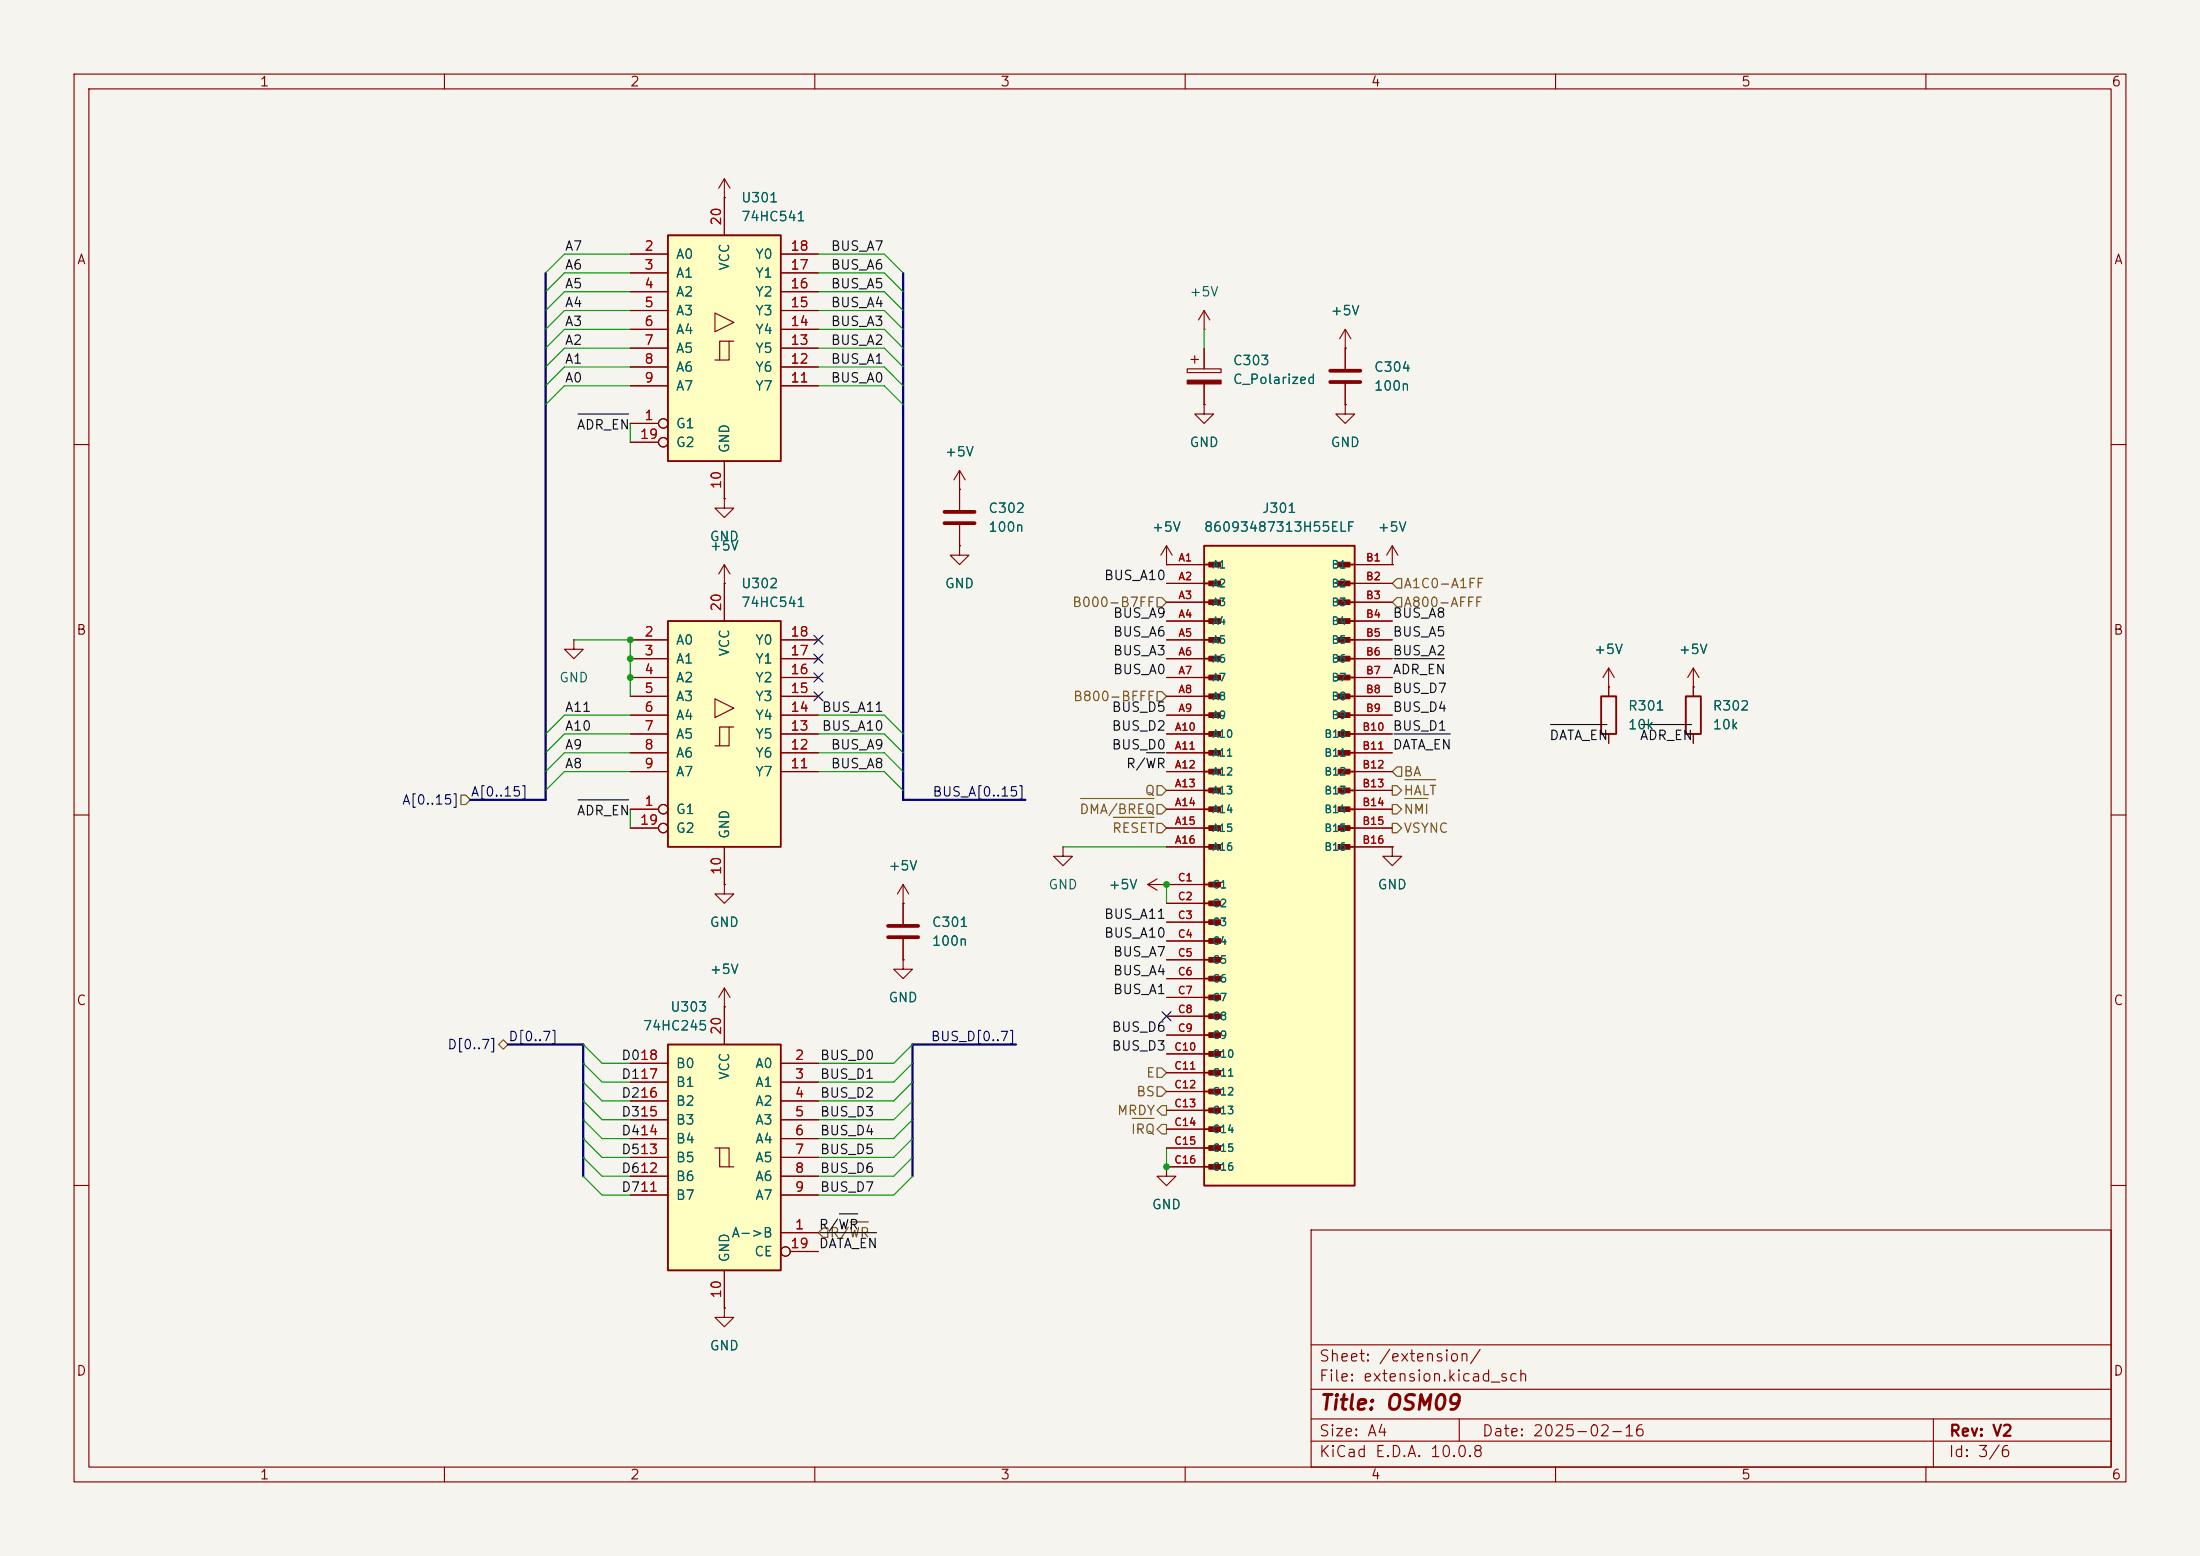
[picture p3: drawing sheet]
<svg xmlns="http://www.w3.org/2000/svg" width="297mm" height="210mm" viewBox="0 0 297 210" stroke-linecap="round" stroke-linejoin="round" font-family="sans-serif">
<path d="M0 0h297v210h-297z" fill="#f5f4ef" stroke="#f5f4ef" stroke-width=".14"/>
<g fill="none" stroke="#840000" stroke-width=".15">
<path d="M10 10h277v190h-277zM12 12h273v186h-273zM60 10v2M110 10v2M160 10v2M210 10v2M260 10v2M97.8 26.7h.1M97.8 24.1l-.8 1.3M97.8 24.1l.8 1.3M97.8 24.1v2.6M10 60h2"/>
<path d="M285 60h2M77.5 86.4v1.2h1.2l-1.2 1.3-1.3-1.3h1.3M77.5 86.4h.1M10 110h2M285 110h2M10 160h2M177 166h108v32h-108zM285 160h2M60 198v2M110 198v2M160 198v2M177 194.5h108"/>
<path d="M177 191.5h108M177 187.5h108M177 181.5h108M197 191.5v3M210 198v2M260 198v2M261 191.5v6.5"/>
</g>
<path d="M90.2 31.8h15.2v30.4h-15.2z" fill="#ffffc2"/>
<g fill="none" stroke="#840000" stroke-width=".15">
<path d="M85.1 34.3h5.1M85.1 36.8h5.1M85.1 39.4h5.1M97.8 26.7v5.1M105.4 34.3h5.1M105.4 36.8h5.1M105.4 39.4h5.1M85.1 57.2h3.8M85.1 41.9h5.1M85.1 44.5h5.1M85.1 47h5.1M85.1 49.5h5.1"/>
<path d="M85.1 52.1h5.1M85.1 59.7h3.8M96.5 42.2l2.6 1.3-2.6 1.3zM98.4 46.1h-1.2v2.5M99.1 46.1h-.7v2.5h-1.9M105.4 41.9h5.1M105.4 44.5h5.1M105.4 47h5.1M105.4 49.5h5.1M105.4 52.1h5.1M97.8 62.2v5.1M97.8 119.4v1.3h1.3l-1.3 1.2-1.3-1.2h1.3"/>
<path d="M97.8 119.4h.1M143.5 114.3v1.3h1.3l-1.3 1.2-1.3-1.2h1.3M143.5 114.3h.1M154.9 119.4l1.3 .7M154.9 119.4h2.6M156.2 118.6l-1.3 .8M157.5 119.4h.1M188 114.3v1.3h1.2l-1.2 1.2-1.3-1.2h1.3M188 114.3h.1M97.8 135.9h.1M97.8 133.4v2.5M97.8 133.4l.8 1.2"/>
<path d="M97.8 133.4l-.8 1.2M121.9 121.9v2.8M121.9 126.7v2.8"/>
<circle cx="89.5" cy="59.7" r=".63"/>
<circle cx="89.5" cy="57.1" r=".63"/>
</g>
<path d="M90.2 31.8h15.2v30.4h-15.2z" fill="none" stroke="#840000" stroke-width=".25"/>
<path d="M119.9 125h4.1M119.9 126.5h4.1" fill="none" stroke="#840000" stroke-width=".51"/>
<path d="M90.2 83.8h15.2v30.5h-15.2z" fill="#ffffc2"/>
<g fill="none" stroke="#840000" stroke-width=".15">
<path d="M97.8 78.7v5.1M188 76.2h.1M188 73.7l-.8 1.2M188 73.7l.7 1.2M188 73.7v2.5M85.1 86.4h5.1M85.1 88.9h5.1M85.1 91.4h5.1M85.1 94h5.1M85.1 96.5h5.1M85.1 99.1h5.1M96.5 94.3l2.6 1.3-2.6 1.3z"/>
<path d="M98.4 98.1h-1.2v2.6M99.1 98.1h-.7v2.6h-1.9M105.4 86.4h5.1M105.4 88.9h5.1M105.4 91.4h5.1M105.4 94h5.1M105.4 96.5h5.1M105.4 99.1h5.1M85.1 109.2h3.8M85.1 101.6h5.1M85.1 104.1h5.1M85.1 111.8h3.8"/>
<path d="M97.8 114.3v5.1M105.4 101.6h5.1M105.4 104.1h5.1"/>
<circle cx="89.5" cy="111.8" r=".63"/>
<circle cx="89.5" cy="109.2" r=".63"/>
</g>
<path d="M90.2 83.8h15.2v30.5h-15.2z" fill="none" stroke="#840000" stroke-width=".25"/>
<path d="M162.6 73.7h20.3v86.3h-20.3z" fill="#ffffc2"/>
<g fill="none" stroke="#840000" stroke-width=".25">
<path d="M162.6 73.7h20.3v86.3h-20.3zM162.6 76.2h1.9M162.6 78.7h1.9M181 76.2h1.9M181 78.7h1.9M162.6 81.3h1.9M162.6 83.8h1.9M162.6 86.4h1.9M162.6 88.9h1.9M162.6 91.4h1.9M162.6 94h1.9M162.6 96.5h1.9"/>
<path d="M162.6 99.1h1.9M181 81.3h1.9M181 83.8h1.9M181 86.4h1.9M181 88.9h1.9M181 91.4h1.9M181 94h1.9M181 96.5h1.9M181 99.1h1.9M216.2 94h2v5.1h-2zM227.6 94h2v5.1h-2zM162.6 101.6h1.9"/>
<path d="M162.6 104.1h1.9M162.6 106.7h1.9M162.6 109.2h1.9M162.6 111.8h1.9M162.6 114.3h1.9M162.6 119.4h1.9M181 101.6h1.9M181 104.1h1.9M181 106.7h1.9M181 109.2h1.9M181 111.8h1.9M181 114.3h1.9"/>
<path d="M162.6 121.9h1.9M162.6 124.5h1.9M162.6 127h1.9M162.6 129.5h1.9M162.6 132.1h1.9M162.6 134.6h1.9M162.6 137.2h1.9M162.6 139.7h1.9M162.6 142.2h1.9M162.6 144.8h1.9M162.6 147.3h1.9M162.6 149.9h1.9"/>
<path d="M162.6 152.4h1.9M162.6 154.9h1.9M162.6 157.5h1.9"/>
</g>
<g fill="#840000" stroke="#840000" stroke-width=".14">
<path d="M163.2 75.9h1.6v.6h-1.6z"/>
<path d="M163.2 78.4h1.6v.7h-1.6z"/>
<path d="M163.2 81h1.6v.6h-1.6z"/>
<path d="M163.2 83.5h1.6v.6h-1.6z"/>
<path d="M163.2 86h1.6v.7h-1.6z"/>
<path d="M163.2 88.6h1.6v.6h-1.6z"/>
<path d="M163.2 91.1h1.6v.7h-1.6z"/>
<path d="M163.2 93.7h1.6v.6h-1.6z"/>
<path d="M163.2 96.2h1.6v.6h-1.6z"/>
<path d="M163.2 98.7h1.6v.7h-1.6z"/>
<path d="M163.2 101.3h1.6v.6h-1.6z"/>
<path d="M163.2 103.8h1.6v.7h-1.6z"/>
<path d="M163.2 106.4h1.6v.6h-1.6z"/>
<path d="M163.2 108.9h1.6v.6h-1.6z"/>
<path d="M163.2 111.4h1.6v.7h-1.6z"/>
<path d="M163.2 114h1.6v.6h-1.6z"/>
<path d="M163.2 119.1h1.6v.6h-1.6z"/>
<path d="M163.2 121.6h1.6v.6h-1.6z"/>
<path d="M163.2 124.1h1.6v.7h-1.6z"/>
<path d="M163.2 126.7h1.6v.6h-1.6z"/>
<path d="M163.2 129.2h1.6v.7h-1.6z"/>
<path d="M163.2 131.8h1.6v.6h-1.6z"/>
<path d="M163.2 134.3h1.6v.6h-1.6z"/>
<path d="M163.2 136.8h1.6v.7h-1.6z"/>
<path d="M163.2 139.4h1.6v.6h-1.6z"/>
<path d="M163.2 141.9h1.6v.7h-1.6z"/>
<path d="M163.2 144.5h1.6v.6h-1.6z"/>
<path d="M163.2 147h1.6v.6h-1.6z"/>
<path d="M163.2 149.5h1.6v.7h-1.6z"/>
<path d="M163.2 152.1h1.6v.6h-1.6z"/>
<path d="M163.2 154.6h1.6v.7h-1.6z"/>
<path d="M163.2 157.2h1.6v.6h-1.6z"/>
<path d="M180.7 75.9h1.5v.6h-1.5z"/>
<path d="M180.7 78.4h1.5v.7h-1.5z"/>
<path d="M180.7 81h1.5v.6h-1.5z"/>
<path d="M180.7 83.5h1.5v.6h-1.5z"/>
<path d="M180.7 86h1.5v.7h-1.5z"/>
<path d="M180.7 88.6h1.5v.6h-1.5z"/>
<path d="M180.7 91.1h1.5v.7h-1.5z"/>
<path d="M180.7 93.7h1.5v.6h-1.5z"/>
<path d="M180.7 96.2h1.5v.6h-1.5z"/>
<path d="M180.7 98.7h1.5v.7h-1.5z"/>
<path d="M180.7 101.3h1.5v.6h-1.5z"/>
<path d="M180.7 103.8h1.5v.7h-1.5z"/>
<path d="M180.7 106.4h1.5v.6h-1.5z"/>
<path d="M180.7 108.9h1.5v.6h-1.5z"/>
<path d="M180.7 111.4h1.5v.7h-1.5z"/>
<path d="M180.7 114h1.5v.6h-1.5z"/>
</g>
<g fill="none" stroke="#840000" stroke-width=".15">
<path d="M160.3 49.8h4.5v.5h-4.5zM160.8 48.5h1M161.3 48v1M162.6 44.5h.1M162.6 54.6v1.3h1.2l-1.2 1.3-1.3-1.3h1.3M162.6 54.6h.1M162.6 41.9l-.8 1.3M162.6 41.9l.7 1.3M162.6 41.9v2.6M162.6 47v2.8M162.6 51.8v2.8M181.6 54.6v1.3h1.3l-1.3 1.3-1.3-1.3h1.3"/>
<path d="M181.6 54.6h.1M181.6 47h.1M181.6 44.5v5.3M181.6 51.8v2.8M181.6 44.5l-.8 1.2M181.6 44.5l.8 1.2M97.8 78.7h.1M97.8 67.3v1.3h1.3l-1.3 1.3-1.3-1.3h1.3M97.8 67.3h.1M97.8 76.2l-.8 1.3M97.8 76.2l.8 1.3M97.8 76.2v2.5"/>
<path d="M129.5 66h.1M129.5 73.7v1.2h1.3l-1.3 1.3-1.2-1.3h1.2M129.5 73.7h.1M129.5 63.5v5.3M129.5 70.9v2.8M129.5 63.5l-.7 1.3M129.5 63.5l.8 1.3M157.5 76.2h.1M157.5 76.2h5.1M157.5 78.7h5.1M157.5 73.7l-.8 1.2M157.5 73.7l.7 1.2"/>
<path d="M157.5 73.7v2.5M182.9 76.2h5.1M182.9 78.7h5.1M157.5 81.3h5.1M157.5 83.8h5.1M157.5 86.4h5.1M157.5 88.9h5.1M157.5 91.4h5.1M157.5 94h5.1M157.5 96.5h5.1M157.5 99.1h5.1M182.9 81.3h5.1"/>
<path d="M182.9 83.8h5.1M182.9 86.4h5.1M182.9 88.9h5.1M182.9 91.4h5.1M182.9 94h5.1M182.9 96.5h5.1M182.9 99.1h5.1M217.2 92.7h.1M217.2 90.2v3.8M217.2 99.1v1.2M217.2 90.2l-.8 1.2M217.2 90.2l.7 1.2"/>
<path d="M228.6 92.7h.1M228.6 90.2l-.8 1.2M228.6 90.2l.8 1.2M228.6 90.2v3.8M228.6 99.1v1.2M121.9 119.4l-.7 1.3M121.9 119.4l.8 1.3M121.9 119.4v2.5M157.5 101.6h5.1M157.5 104.1h5.1M157.5 106.7h5.1M157.5 109.2h5.1"/>
<path d="M157.5 111.8h5.1M157.5 114.3h5.1M157.5 119.4h5.1M182.9 101.6h5.1M182.9 104.1h5.1M182.9 106.7h5.1M182.9 109.2h5.1M182.9 111.8h5.1M182.9 114.3h5.1M121.9 121.9h.1M121.9 129.5v1.3h1.3l-1.3 1.3-1.3-1.3h1.3M121.9 129.5h.1"/>
<path d="M157.5 121.9h5.1M157.5 124.5h5.1M157.5 127h5.1M157.5 129.5h5.1M157.5 132.1h5.1M157.5 134.6h5.1M157.5 137.2h5.1M157.5 139.7h5.1M157.5 142.2h5.1M157.5 144.8h5.1M157.5 147.3h5.1M157.5 149.9h5.1"/>
<path d="M157.5 152.4h5.1M157.5 154.9h5.1M157.5 157.5h5.1"/>
</g>
<path d="M179.6 50h4M179.6 51.6h4M127.5 69.1h4.1M127.5 70.6h4.1" fill="none" stroke="#840000" stroke-width=".51"/>
<path d="M160.3 51.3h4.5v.5h-4.5z" fill="#840000" stroke="#840000" stroke-width=".15"/>
<path d="M90.2 141h15.2v30.5h-15.2z" fill="#ffffc2"/>
<g fill="none" stroke="#840000" stroke-width=".15">
<path d="M85.1 34.3h5.1M85.1 36.8h5.1M85.1 39.4h5.1M97.8 26.7h.1M97.8 26.7v5.1M105.4 34.3h5.1M105.4 36.8h5.1M105.4 39.4h5.1M85.1 57.2h3.8M85.1 41.9h5.1M85.1 44.5h5.1M85.1 47h5.1"/>
<path d="M85.1 49.5h5.1M85.1 52.1h5.1M85.1 59.7h3.8M105.4 41.9h5.1M105.4 44.5h5.1M105.4 47h5.1M105.4 49.5h5.1M105.4 52.1h5.1M162.6 54.6h.1M162.6 47v2.8M162.6 51.8v2.8M181.6 47h.1"/>
<path d="M181.6 54.6h.1M181.6 47v2.8M181.6 51.8v2.8M97.8 78.7h.1M97.8 67.3h.1M97.8 62.2v5.1M97.8 78.7v5.1M129.5 66h.1M129.5 73.7h.1M129.5 66v2.8M129.5 70.9v2.8M157.5 76.2h.1"/>
<path d="M157.5 76.2h5.1M157.5 78.7h5.1M182.9 76.2h5.1M182.9 78.7h5.1M188 76.2h.1M85.1 86.4h5.1M85.1 88.9h5.1M85.1 91.4h5.1M85.1 94h5.1M85.1 96.5h5.1M85.1 99.1h5.1M105.4 86.4h5.1"/>
<path d="M105.4 88.9h5.1M105.4 91.4h5.1M105.4 94h5.1M105.4 96.5h5.1M105.4 99.1h5.1M157.5 86.4h5.1M157.5 88.9h5.1M157.5 91.4h5.1M157.5 94h5.1M157.5 96.5h5.1M157.5 99.1h5.1M157.5 81.3h5.1"/>
<path d="M157.5 83.8h5.1M182.9 86.4h5.1M182.9 88.9h5.1M182.9 91.4h5.1M182.9 94h5.1M182.9 96.5h5.1M182.9 99.1h5.1M182.9 81.3h5.1M182.9 83.8h5.1M217.2 92.7h.1M217.2 92.7v1.3M217.2 99.1v1.2"/>
<path d="M228.6 92.7h.1M228.6 92.7v1.3M228.6 99.1v1.2M85.1 109.2h3.8M85.1 101.6h5.1M85.1 104.1h5.1M85.1 111.8h3.8M97.8 119.4h.1M97.8 114.3v5.1M105.4 101.6h5.1M105.4 104.1h5.1M157.5 119.4h.1"/>
<path d="M157.5 109.2h5.1M157.5 101.6h5.1M157.5 104.1h5.1M157.5 111.8h5.1M157.5 106.7h5.1M157.5 114.3h5.1M157.5 119.4h5.1M182.9 109.2h5.1M182.9 101.6h5.1M182.9 104.1h5.1M182.9 111.8h5.1M182.9 106.7h5.1"/>
<path d="M182.9 114.3h5.1M188 114.3h.1M97.8 135.9h.1M97.8 135.9v5.1M121.9 121.9h.1M121.9 129.5h.1M121.9 121.9v2.8M121.9 126.7v2.8M157.5 121.9h5.1M157.5 124.5h5.1M157.5 127h5.1M157.5 129.5h5.1"/>
<path d="M157.5 132.1h5.1M157.5 134.6h5.1M157.5 137.2h5.1M157.5 139.7h5.1M85.1 143.5h5.1M85.1 146.1h5.1M85.1 148.6h5.1M85.1 151.1h5.1M85.1 153.7h5.1M85.1 156.2h5.1M85.1 158.8h5.1M96.5 154.9h.7v2.6h1.9"/>
<path d="M97.2 154.9h1.2v2.6M105.4 143.5h5.1M105.4 146.1h5.1M105.4 148.6h5.1M105.4 151.1h5.1M105.4 153.7h5.1M105.4 156.2h5.1M105.4 158.8h5.1M157.5 157.5v1.3h1.2l-1.2 1.2-1.3-1.2h1.3M157.5 157.5h.1M157.5 142.2h5.1M157.5 144.8h5.1"/>
<path d="M157.5 147.3h5.1M157.5 149.9h5.1M157.5 152.4h5.1M157.5 154.9h5.1M157.5 157.5h5.1M85.1 161.3h5.1M97.8 176.5v1.3h-1.3l1.3 1.3 1.3-1.3h-1.3M97.8 176.5h.1M97.8 171.5v5M105.4 166.4h5.1M105.4 161.3h5.1M106.7 168.9h3.8"/>
<circle cx="89.5" cy="59.7" r=".63"/>
<circle cx="89.5" cy="57.1" r=".63"/>
<circle cx="89.5" cy="111.8" r=".63"/>
<circle cx="89.5" cy="109.2" r=".63"/>
<circle cx="106" cy="168.9" r=".63"/>
</g>
<path d="M90.2 141h15.2v30.5h-15.2z" fill="none" stroke="#840000" stroke-width=".25"/>
<g fill="none" stroke="#725600" stroke-width=".15">
<path d="M188.6 78.1h.6v1.3h-.6l-.6-.7zM156.2 80.6h.6l.7 .7-.7 .6h-.6zM156.2 93.3h.6l.7 .7-.7 .6h-.6zM188.6 80.6h.6v1.3h-.6l-.6-.6zM62.2 107.3h.7l.6 .7-.6 .6h-.7zM145.9 107.8h9.9M150.3 110.3h5.5M156.2 106h.6l.7 .7-.7 .6h-.6zM156.2 108.6h.6l.7 .6-.7 .7h-.6zM156.2 111.1h.6l.7 .7-.7 .6h-.6zM188 106h.6l.6 .7-.6 .6h-.6zM188 111.1h.6l.6 .7-.6 .6h-.6z"/>
<path d="M188 108.6h.6l.6 .6-.6 .7h-.6zM188.6 103.5h.6v1.3h-.6l-.6-.7zM189.6 105.2h4.2M189.6 107.8h3.2M67.3 141l.6-.7 .7 .7-.7 .6zM152.8 151h3M156.2 144.1h.6l.7 .7-.7 .6h-.6zM156.2 146.7h.6l.7 .6-.7 .7h-.6zM156.8 149.2h.7v1.3h-.7l-.6-.6zM156.8 151.8h.7v1.2h-.7l-.6-.6zM110.5 166.4l.6-.7h.7v1.3h-.7zM114.8 164.9h2.4"/>
</g>
<path d="M78 55.9h6.9M188.2 99.1h7.6M188.2 88.9h6.8M209.3 97.8h7.6M221.6 97.8h6.8M78 107.9h6.9M154.8 101.6h2.5M110.7 166.4h7.6M113.3 163.8h2.5" fill="none" stroke="#0f0f0f" stroke-width=".15"/>
<path d="M73.7 36.8v71.2h-10.2M121.9 36.8v71.2h16.5M68.6 141h10.1v17.8M137.2 141h-14v17.8" fill="none" stroke="#000084" stroke-width=".3"/>
<g fill="none" stroke="#009600" stroke-width=".15">
<path d="M85.1 39.4h-8.9l-2.5 2.5M85.1 36.8h-8.9l-2.5 2.6M85.1 34.3h-8.9l-2.5 2.5M110.5 39.4h8.9l2.5 2.5M110.5 36.8h8.9l2.5 2.6M110.5 34.3h8.9l2.5 2.5M85.1 41.9h-8.9l-2.5 2.6M85.1 52.1h-8.9l-2.5 2.5M85.1 57.2v2.5M85.1 47h-8.9l-2.5 2.5M85.1 49.5h-8.9l-2.5 2.6M85.1 44.5h-8.9l-2.5 2.5"/>
<path d="M110.5 41.9h8.9l2.5 2.6M110.5 52.1h8.9l2.5 2.5M110.5 47h8.9l2.5 2.5M110.5 49.5h8.9l2.5 2.6M110.5 44.5h8.9l2.5 2.5M162.6 44.5v2.5M77.5 86.4h7.6v7.6M85.1 99.1h-8.9l-2.5 2.5M85.1 96.5h-8.9l-2.5 2.6M110.5 99.1h8.9l2.5 2.5M110.5 96.5h8.9l2.5 2.6M85.1 109.2v2.6"/>
<path d="M85.1 104.1h-8.9l-2.5 2.6M85.1 101.6h-8.9l-2.5 2.5M110.5 104.1h8.9l2.5 2.6M110.5 101.6h8.9l2.5 2.5M143.5 114.3h14M157.5 119.4v2.5M78.7 158.8l2.6 2.5h3.8M78.7 156.2l2.6 2.6h3.8M78.7 141l2.6 2.5h3.8M78.7 153.7l2.6 2.5h3.8M78.7 151.1l2.6 2.6h3.8M78.7 146.1l2.6 2.5h3.8"/>
<path d="M78.7 148.6l2.6 2.5h3.8M78.7 143.5l2.6 2.6h3.8M123.2 158.8l-2.6 2.5h-10.1M123.2 156.2l-2.6 2.6h-10.1M123.2 141l-2.6 2.5h-10.1M123.2 153.7l-2.6 2.5h-10.1M123.2 151.1l-2.6 2.6h-10.1M123.2 146.1l-2.6 2.5h-10.1M123.2 148.6l-2.6 2.5h-10.1M123.2 143.5l-2.6 2.6h-10.1M157.5 154.9v2.6"/>
</g>
<path d="M109.9 88.3l1.2 1.2M109.9 93.4l1.2 1.2M109.9 90.8l1.2 1.2M109.9 85.8l1.2 1.2M111.1 88.3l-1.2 1.2M111.1 93.4l-1.2 1.2M111.1 90.8l-1.2 1.2M111.1 85.8l-1.2 1.2M156.9 136.6l1.2 1.2M158.1 136.6l-1.2 1.2" fill="none" stroke="#000084" stroke-width=".15"/>
<g fill="#009600">
<circle cx="85.1" cy="88.9" r=".46"/>
<circle cx="85.1" cy="86.4" r=".46"/>
<circle cx="157.5" cy="119.4" r=".46"/>
<circle cx="85.1" cy="91.4" r=".46"/>
<circle cx="157.5" cy="157.5" r=".46"/>
</g>
<text font-size="2" fill="#840000" x="178" y="190.8">Title: OSM09</text>
<g font-size="1.5" fill="#840000">
<text x="178" y="184.1">Sheet: /extension/</text>
<text x="178" y="186.8">File: extension.kicad_sch</text>
<text x="178" y="197">KiCad E.D.A. 10.0.8</text>
<text x="178" y="194.2">Size: A4</text>
<text x="200" y="194.2">Date: 2025-02-16</text>
<text x="263" y="197">Id: 3/6</text>
<text x="263" y="194.2">Rev: V2</text>
</g>
<g font-size="1.3" fill="#840000">
<text x="35" y="12">1</text>
<text x="85" y="12">2</text>
<text x="135" y="12">3</text>
<text x="185" y="12">4</text>
<text x="235" y="12">5</text>
<text x="285" y="12">6</text>
<text x="10.3" y="36">A</text>
<text x="285.3" y="36">A</text>
<text x="10.2" y="86">B</text>
<text x="285.2" y="86">B</text>
<text x="10.2" y="136">C</text>
<text x="285.2" y="136">C</text>
<text x="10.2" y="186">D</text>
<text x="285.2" y="186">D</text>
<text x="35" y="200">1</text>
<text x="85" y="200">2</text>
<text x="135" y="200">3</text>
<text x="185" y="200">4</text>
<text x="235" y="200">5</text>
<text x="285" y="200">6</text>
</g>
<g font-size="1.3" fill="#006464">
<text x="100" y="27.6">U301</text>
<text x="91.2" y="35.3">A0</text>
<text x="100" y="30.2">74HC541</text>
<text x="101.9" y="35.3">Y0</text>
<text x="91.2" y="37.8">A1</text>
<text x="91.2" y="40.3">A2</text>
<text x="98.8" y="36.6" transform="rotate(-90 98.8 36.6)">VCC</text>
<text x="101.9" y="40.3">Y2</text>
<text x="101.9" y="37.8">Y1</text>
<text x="160.5" y="40.3">+5V</text>
<text x="91.2" y="42.9">A3</text>
<text x="91.2" y="45.4">A4</text>
<text x="91.2" y="48">A5</text>
<text x="101.9" y="48">Y5</text>
<text x="101.9" y="45.4">Y4</text>
<text x="101.9" y="42.9">Y3</text>
<text x="179.5" y="42.9">+5V</text>
<text x="91.2" y="50.5">A6</text>
<text x="91.2" y="53">A7</text>
<text x="101.9" y="53">Y7</text>
<text x="101.9" y="50.5">Y6</text>
<text x="166.4" y="49.6">C303</text>
<text x="166.4" y="52.1">C_Polarized</text>
<text x="185.4" y="50.5">C304</text>
<text x="185.4" y="53">100n</text>
<text x="91.2" y="58.1">G1</text>
<text x="91.2" y="60.7">G2</text>
<text x="98.8" y="61.2" transform="rotate(-90 98.8 61.2)">GND</text>
<text x="127.5" y="61.9">+5V</text>
<text x="160.5" y="60.7">GND</text>
<text x="179.5" y="60.7">GND</text>
<text x="133.3" y="69.5">C302</text>
<text x="170.3" y="69.5">J301</text>
<text x="95.7" y="74.6">+5V</text>
<text x="95.7" y="73.4">GND</text>
<text x="133.3" y="72.1">100n</text>
<text x="155.4" y="72.1">+5V</text>
<text x="162.4" y="72.1">86093487313H55ELF</text>
<text x="185.9" y="72.1">+5V</text>
<text x="100" y="79.7">U302</text>
<text x="100" y="82.2">74HC541</text>
<text x="127.5" y="79.7">GND</text>
<text x="91.2" y="87.3">A0</text>
<text x="91.2" y="89.9">A1</text>
<text x="98.8" y="88.7" transform="rotate(-90 98.8 88.7)">VCC</text>
<text x="101.9" y="89.9">Y1</text>
<text x="101.9" y="87.3">Y0</text>
<text x="215.1" y="88.6">+5V</text>
<text x="226.5" y="88.6">+5V</text>
<text x="75.4" y="92.4">GND</text>
<text x="91.2" y="92.4">A2</text>
<text x="91.2" y="94.9">A3</text>
<text x="101.9" y="94.9">Y3</text>
<text x="101.9" y="92.4">Y2</text>
<text x="91.2" y="97.5">A4</text>
<text x="91.2" y="100">A5</text>
<text x="101.9" y="100">Y5</text>
<text x="101.9" y="97.5">Y4</text>
<text x="219.7" y="96.2">R301</text>
<text x="219.7" y="98.8">10k</text>
<text x="231.1" y="96.2">R302</text>
<text x="231.1" y="98.8">10k</text>
<text x="91.2" y="102.6">A6</text>
<text x="91.2" y="105.1">A7</text>
<text x="101.9" y="105.1">Y7</text>
<text x="101.9" y="102.6">Y6</text>
<text x="91.2" y="110.2">G1</text>
<text x="91.2" y="112.7">G2</text>
<text x="98.8" y="113.3" transform="rotate(-90 98.8 113.3)">GND</text>
<text x="119.9" y="117.8">+5V</text>
<text x="95.7" y="125.4">GND</text>
<text x="125.7" y="125.4">C301</text>
<text x="141.4" y="120.3">GND</text>
<text x="149.6" y="120.3">+5V</text>
<text x="185.9" y="120.3">GND</text>
<text x="95.7" y="131.8">+5V</text>
<text x="125.7" y="128">100n</text>
<text x="90.4" y="136.9">U303</text>
<text x="119.9" y="135.6">GND</text>
<text x="86.7" y="139.4">74HC245</text>
<text x="91.2" y="149.6">B2</text>
<text x="91.2" y="147">B1</text>
<text x="91.2" y="144.5">B0</text>
<text x="98.8" y="145.8" transform="rotate(-90 98.8 145.8)">VCC</text>
<text x="101.9" y="144.5">A0</text>
<text x="101.9" y="147">A1</text>
<text x="101.9" y="149.6">A2</text>
<text x="91.2" y="154.6">B4</text>
<text x="91.2" y="152.1">B3</text>
<text x="101.9" y="152.1">A3</text>
<text x="101.9" y="154.6">A4</text>
<text x="91.2" y="159.7">B6</text>
<text x="91.2" y="157.2">B5</text>
<text x="101.9" y="157.2">A5</text>
<text x="101.9" y="159.7">A6</text>
<text x="91.2" y="162.3">B7</text>
<text x="98.7" y="167.3">A-&gt;B</text>
<text x="101.9" y="162.3">A7</text>
<text x="155.4" y="163.5">GND</text>
<text x="98.8" y="170.5" transform="rotate(-90 98.8 170.5)">GND</text>
<text x="101.7" y="169.9">CE</text>
<text x="95.7" y="182.6">GND</text>
</g>
<g font-size="1.3" fill="#0f0f0f">
<text x="76.2" y="34.2">A7</text>
<text x="112.1" y="34.2">BUS_A7</text>
<text x="76.2" y="36.7">A6</text>
<text x="76.2" y="39.2">A5</text>
<text x="76.2" y="41.8">A4</text>
<text x="112.1" y="41.8">BUS_A4</text>
<text x="112.1" y="39.2">BUS_A5</text>
<text x="112.1" y="36.7">BUS_A6</text>
<text x="76.2" y="46.9">A2</text>
<text x="76.2" y="44.3">A3</text>
<text x="112.1" y="46.9">BUS_A2</text>
<text x="112.1" y="44.3">BUS_A3</text>
<text x="76.2" y="51.9">A0</text>
<text x="76.2" y="49.4">A1</text>
<text x="112.1" y="51.9">BUS_A0</text>
<text x="112.1" y="49.4">BUS_A1</text>
<text x="77.8" y="58.3">ADR_EN</text>
<text x="149" y="78.6">BUS_A10</text>
<text x="150.2" y="83.7">BUS_A9</text>
<text x="187.9" y="83.7">BUS_A8</text>
<text x="150.2" y="86.2">BUS_A6</text>
<text x="150.2" y="88.8">BUS_A3</text>
<text x="187.9" y="88.8">BUS_A2</text>
<text x="187.9" y="86.2">BUS_A5</text>
<text x="150.2" y="91.3">BUS_A0</text>
<text x="187.9" y="91.3">ADR_EN</text>
<text x="187.9" y="93.9">BUS_D7</text>
<text x="76.2" y="101.5">A9</text>
<text x="76.2" y="98.9">A10</text>
<text x="76.2" y="96.4">A11</text>
<text x="110.9" y="96.4">BUS_A11</text>
<text x="110.9" y="98.9">BUS_A10</text>
<text x="112.1" y="101.5">BUS_A9</text>
<text x="150" y="96.4">BUS_D5</text>
<text x="150" y="101.5">BUS_D0</text>
<text x="150" y="98.9">BUS_D2</text>
<text x="187.9" y="101.5">DATA_EN</text>
<text x="187.9" y="96.4">BUS_D4</text>
<text x="187.9" y="98.9">BUS_D1</text>
<text x="209.1" y="100.2">DATA_EN</text>
<text x="221.3" y="100.2">ADR_EN</text>
<text x="76.2" y="104">A8</text>
<text x="112.1" y="104">BUS_A8</text>
<text x="151.9" y="104">R/WR</text>
<text x="77.8" y="110.4">ADR_EN</text>
<text x="149" y="124.3">BUS_A11</text>
<text x="149" y="126.9">BUS_A10</text>
<text x="150.2" y="129.4">BUS_A7</text>
<text x="150.2" y="132">BUS_A4</text>
<text x="150.2" y="134.5">BUS_A1</text>
<text x="83.8" y="143.4">D018</text>
<text x="110.6" y="143.4">BUS_D0</text>
<text x="150" y="142.1">BUS_D3</text>
<text x="150" y="139.6">BUS_D6</text>
<text x="83.8" y="148.5">D216</text>
<text x="83.8" y="145.9">D117</text>
<text x="110.6" y="148.5">BUS_D2</text>
<text x="110.6" y="145.9">BUS_D1</text>
<text x="83.8" y="151">D315</text>
<text x="83.8" y="153.5">D414</text>
<text x="110.6" y="153.5">BUS_D4</text>
<text x="110.6" y="151">BUS_D3</text>
<text x="83.8" y="161.2">D711</text>
<text x="83.8" y="156.1">D513</text>
<text x="83.8" y="158.6">D612</text>
<text x="110.6" y="158.6">BUS_D6</text>
<text x="110.6" y="156.1">BUS_D5</text>
<text x="110.6" y="161.2">BUS_D7</text>
<text x="110.5" y="166.2">R/WR</text>
<text x="110.5" y="168.8">DATA_EN</text>
</g>
<g font-size="1.3" fill="#a90000">
<text x="86.9" y="34.2">2</text>
<text x="97.7" y="30.5" transform="rotate(-90 97.7 30.5)">20</text>
<text x="106.6" y="34.2">18</text>
<text x="86.9" y="36.7">3</text>
<text x="86.9" y="39.2">4</text>
<text x="86.9" y="41.8">5</text>
<text x="106.6" y="41.8">15</text>
<text x="106.6" y="39.2">16</text>
<text x="106.6" y="36.7">17</text>
<text x="86.9" y="44.3">6</text>
<text x="86.9" y="46.9">7</text>
<text x="106.6" y="46.9">13</text>
<text x="106.6" y="44.3">14</text>
<text x="86.9" y="49.4">8</text>
<text x="86.9" y="51.9">9</text>
<text x="106.6" y="51.9">11</text>
<text x="106.6" y="49.4">12</text>
<text x="86.3" y="59.6">19</text>
<text x="86.9" y="57">1</text>
<text x="97.7" y="66.1" transform="rotate(-90 97.7 66.1)">10</text>
<text x="97.7" y="82.6" transform="rotate(-90 97.7 82.6)">20</text>
<text x="86.9" y="86.2">2</text>
<text x="86.9" y="88.8">3</text>
<text x="106.6" y="88.8">17</text>
<text x="106.6" y="86.2">18</text>
<text x="86.9" y="91.3">4</text>
<text x="86.9" y="93.8">5</text>
<text x="106.6" y="93.8">15</text>
<text x="106.6" y="91.3">16</text>
<text x="86.9" y="96.4">6</text>
<text x="86.9" y="98.9">7</text>
<text x="86.9" y="101.5">8</text>
<text x="106.6" y="101.5">12</text>
<text x="106.6" y="98.9">13</text>
<text x="106.6" y="96.4">14</text>
<text x="86.9" y="104">9</text>
<text x="106.6" y="104">11</text>
<text x="86.3" y="111.6">19</text>
<text x="86.9" y="109.1">1</text>
<text x="97.7" y="118.2" transform="rotate(-90 97.7 118.2)">10</text>
<text x="86.3" y="143.4">18</text>
<text x="97.7" y="139.8" transform="rotate(-90 97.7 139.8)">20</text>
<text x="107.2" y="143.4">2</text>
<text x="86.3" y="148.5">16</text>
<text x="86.3" y="145.9">17</text>
<text x="107.2" y="145.9">3</text>
<text x="107.2" y="148.5">4</text>
<text x="86.3" y="153.5">14</text>
<text x="86.3" y="151">15</text>
<text x="107.2" y="151">5</text>
<text x="107.2" y="153.5">6</text>
<text x="86.3" y="161.2">11</text>
<text x="86.3" y="158.6">12</text>
<text x="86.3" y="156.1">13</text>
<text x="107.2" y="156.1">7</text>
<text x="107.2" y="158.6">8</text>
<text x="107.2" y="161.2">9</text>
<text x="107.2" y="166.2">1</text>
<text x="106.6" y="168.8">19</text>
<text x="97.7" y="175.3" transform="rotate(-90 97.7 175.3)">10</text>
</g>
<g font-size="1.3" fill="#725600">
<text x="144.7" y="82.2">B000-B7FF</text>
<text x="189.4" y="79.7">A1C0-A1FF</text>
<text x="189.4" y="82.2">A800-AFFF</text>
<text x="144.8" y="94.9">B800-BFFF</text>
<text x="154.5" y="107.6">Q</text>
<text x="189.4" y="107.6">HALT</text>
<text x="189.4" y="105.1">BA</text>
<text x="145.6" y="110.2">DMA/BREQ</text>
<text x="150" y="112.7">RESET</text>
<text x="189.4" y="112.7">VSYNC</text>
<text x="189.4" y="110.2">NMI</text>
<text x="153.3" y="148.3">BS</text>
<text x="154.6" y="145.7">E</text>
<text x="150.7" y="150.8">MRDY</text>
<text x="152.6" y="153.4">IRQ</text>
<text x="111.9" y="167.3">R/WR</text>
</g>
<g font-size="1.3" fill="#000084">
<text x="63.5" y="107.8">A[0..15]</text>
<text x="125.8" y="107.8">BUS_A[0..15]</text>
<text x="54.2" y="108.9">A[0..15]</text>
<text x="60.3" y="141.9">D[0..7]</text>
<text x="68.6" y="140.8">D[0..7]</text>
<text x="125.6" y="140.8">BUS_D[0..7]</text>
</g>
<g font-size="1" fill="#a90000">
<text x="159" y="76">A1</text>
<text x="184.3" y="76">B1</text>
<text x="159" y="78.6">A2</text>
<text x="159" y="81.1">A3</text>
<text x="159" y="83.6">A4</text>
<text x="184.3" y="78.6">B2</text>
<text x="184.3" y="81.1">B3</text>
<text x="184.3" y="83.6">B4</text>
<text x="159" y="86.2">A5</text>
<text x="159" y="88.7">A6</text>
<text x="184.3" y="86.2">B5</text>
<text x="184.3" y="88.7">B6</text>
<text x="159" y="91.3">A7</text>
<text x="159" y="93.8">A8</text>
<text x="184.3" y="91.3">B7</text>
<text x="184.3" y="93.8">B8</text>
<text x="158.5" y="98.9">A10</text>
<text x="158.5" y="101.4">A11</text>
<text x="159" y="96.3">A9</text>
<text x="183.8" y="98.9">B10</text>
<text x="183.8" y="101.4">B11</text>
<text x="184.3" y="96.3">B9</text>
<text x="158.5" y="104">A12</text>
<text x="158.5" y="106.5">A13</text>
<text x="183.8" y="104">B12</text>
<text x="183.8" y="106.5">B13</text>
<text x="158.5" y="109">A14</text>
<text x="158.5" y="111.6">A15</text>
<text x="183.8" y="109">B14</text>
<text x="183.8" y="111.6">B15</text>
<text x="158.5" y="114.1">A16</text>
<text x="158.9" y="119.2">C1</text>
<text x="183.8" y="114.1">B16</text>
<text x="158.9" y="121.7">C2</text>
<text x="158.9" y="124.3">C3</text>
<text x="158.9" y="126.8">C4</text>
<text x="158.9" y="129.4">C5</text>
<text x="158.9" y="131.9">C6</text>
<text x="158.9" y="134.4">C7</text>
<text x="158.9" y="137">C8</text>
<text x="158.4" y="142.1">C10</text>
<text x="158.9" y="139.5">C9</text>
<text x="158.4" y="144.6">C11</text>
<text x="158.4" y="147.1">C12</text>
<text x="158.4" y="149.7">C13</text>
<text x="158.4" y="152.2">C14</text>
<text x="158.4" y="154.8">C15</text>
<text x="158.4" y="157.3">C16</text>
</g>
<g font-size="1" fill="#006464">
<text x="163.6" y="77">A1</text>
<text x="179.7" y="77">B1</text>
<text x="163.6" y="79.5">A2</text>
<text x="163.6" y="82">A3</text>
<text x="179.7" y="79.5">B2</text>
<text x="179.7" y="82">B3</text>
<text x="163.6" y="84.6">A4</text>
<text x="163.6" y="87.1">A5</text>
<text x="163.6" y="89.7">A6</text>
<text x="179.7" y="84.6">B4</text>
<text x="179.7" y="87.1">B5</text>
<text x="179.7" y="89.7">B6</text>
<text x="163.6" y="92.2">A7</text>
<text x="163.6" y="94.7">A8</text>
<text x="179.7" y="92.2">B7</text>
<text x="179.7" y="94.7">B8</text>
<text x="163.6" y="97.3">A9</text>
<text x="163.6" y="99.8">A10</text>
<text x="178.7" y="99.8">B10</text>
<text x="179.7" y="97.3">B9</text>
<text x="163.6" y="102.4">A11</text>
<text x="163.6" y="104.9">A12</text>
<text x="163.6" y="107.4">A13</text>
<text x="178.7" y="102.4">B11</text>
<text x="178.7" y="104.9">B12</text>
<text x="178.7" y="107.4">B13</text>
<text x="163.6" y="110">A14</text>
<text x="163.6" y="112.5">A15</text>
<text x="178.7" y="110">B14</text>
<text x="178.7" y="112.5">B15</text>
<text x="163.6" y="115.1">A16</text>
<text x="178.7" y="115.1">B16</text>
<text x="163.6" y="120.1">C1</text>
<text x="163.6" y="122.7">C2</text>
<text x="163.6" y="125.2">C3</text>
<text x="163.6" y="127.8">C4</text>
<text x="163.6" y="130.3">C5</text>
<text x="163.6" y="132.8">C6</text>
<text x="163.6" y="135.4">C7</text>
<text x="163.6" y="137.9">C8</text>
<text x="163.6" y="140.5">C9</text>
<text x="163.6" y="143">C10</text>
<text x="163.6" y="145.5">C11</text>
<text x="163.6" y="148.1">C12</text>
<text x="163.6" y="150.6">C13</text>
<text x="163.6" y="153.2">C14</text>
<text x="163.6" y="155.7">C15</text>
<text x="163.6" y="158.2">C16</text>
</g>
</svg>
